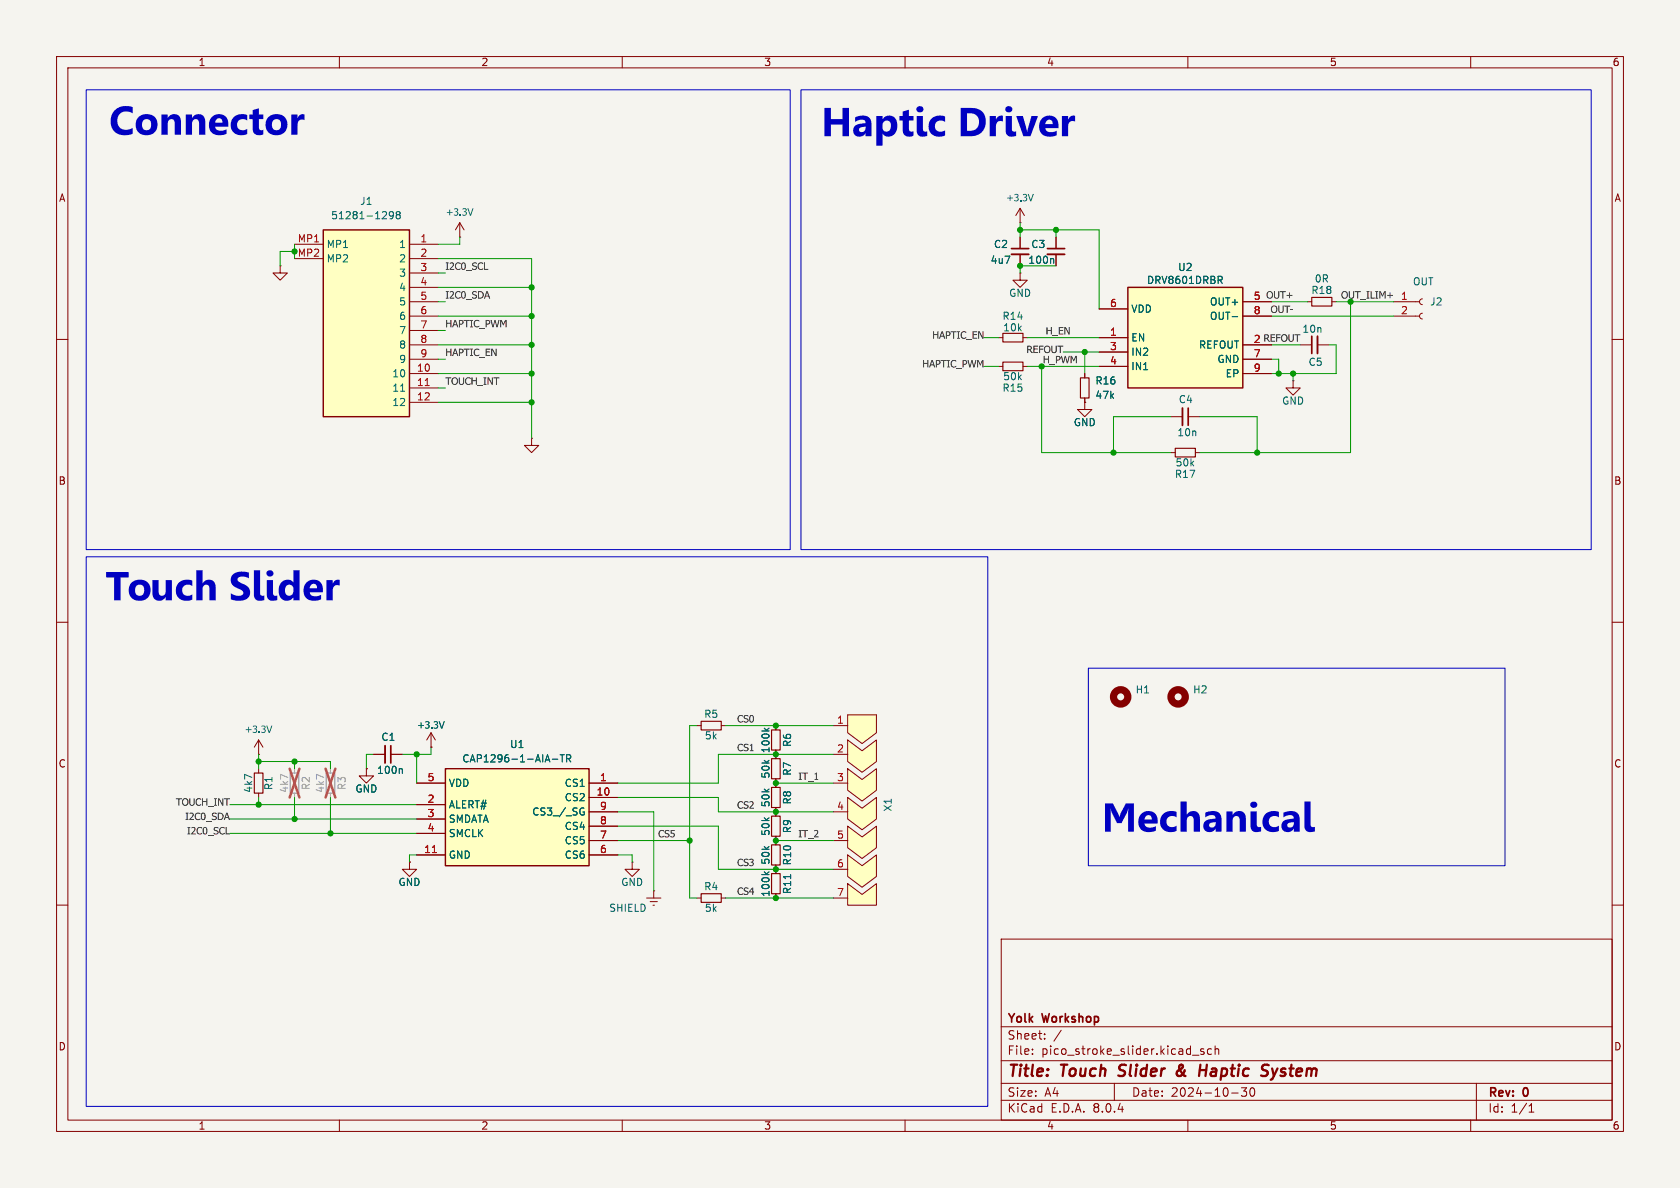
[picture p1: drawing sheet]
<svg xmlns="http://www.w3.org/2000/svg" width="297mm" height="210mm" viewBox="0 0 297 210" stroke-linecap="round" stroke-linejoin="round" font-family="sans-serif">
<path d="M0 0h297v210h-297z" fill="#f5f4ef" stroke="#f5f4ef" stroke-width=".18"/>
<g fill="none" stroke="#840000" stroke-width=".18">
<path d="M10 10h277v190h-277zM12 12h273v186h-273zM60 10v2M110 10v2M160 10v2M210 10v2M260 10v2M10 60h2M176.5 59.7h.8M180.3 48.3v1.2h1.3l-1.3 1.3-1.2-1.3h1.2M180.3 48.3h.1M180.8 59.7h.8"/>
<path d="M246.4 55.9h4.6M246.4 53.3h4.6M251.5 55.4l-.4 .1-.1 .4 .1 .3 .4 .2M251.5 52.8l-.4 .2-.1 .3 .1 .4 .4 .1M285 60h2M10 110h2M285 110h2M45.7 135.9v.8M76.2 132.1h.1M76.2 129.5l-.8 1.3M76.2 129.5v2.6M76.2 129.5l.8 1.3"/>
<path d="M10 160h2M45.7 140.2v.8M72.4 152.4v1.3h1.3l-1.3 1.2-1.3-1.2h1.3M72.4 152.4h.1M285 160h2M177 166h108v32h-108zM60 198v2M110 198v2M160 198v2M177 194.5h108M177 191.5h108M177 187.5h108"/>
<path d="M177 181.5h108M182.5 186.3v.1M182.5 185.5v.1M184.7 183.6v.1M184.7 182.8v.1M187.6 182.1l-1.3 2M197 191.5v3M210 198v2M210.8 186.5h1.2M212.8 185.5l-.3-.1-.3 .2 .1 .2 .5 .2v.3h-.6M214.2 185.5l-.5-.1-.2 .3v.4l.1 .2h.6M214.8 185.5l.2-.1 .4 .1 .1 .9"/>
<path d="M214.8 184.9v1.5M217.7 193.2h1.2M220.4 192.3l-.5 .6 .4 .1v.7l-.2 .1h-.4l-.2-.1M221.1 192.4a.81 .81 0 0 0 .4 1.4l.2-.1 .1-.5-.1-.8M260 198v2M261 191.5v6.5M270.3 196.6h.9M270.3 195.5l.4-.4v1.5"/>
</g>
<path d="M197.7 190.1l.3 .1M198 188.4l-.1 .4v.2M209 188.8l-.7 .5a.52 .52 0 0 0-.2 .8 .52 .52 0 0 0 .8-.1M209.1 188.3l-.2-.1a.41 .41 0 0 0-.5 .5l.7 1.1M212.1 189.2h1.1M213.4 188.2l-.3 2M224 189.4a.44 .44 0 0 1 0 .6M224 188.2l.3 .1M224.9 188.9l.3 1.3M225.2 190.2l-.2 .5-.4 .2M225.8 188.9l-.6 1.3" fill="none" stroke="#840000" stroke-width=".4"/>
<path d="M177.3 58.9h3.5v1.6h-3.5zM45 136.7h1.5v3.5h-1.5z" fill="none" stroke="#840000" stroke-width=".2"/>
<path d="M199.4 50.8h20.3v17.8h-20.3z" fill="#ffffc2"/>
<path d="M199.4 50.8h20.3v17.8h-20.3z" fill="none" stroke="#840000" stroke-width=".25"/>
<g fill="none" stroke="#840000" stroke-width=".18">
<path d="M194.3 59.7h5.1M194.3 54.6h5.1M219.7 53.3h5.1M219.7 55.9h5.1M231.1 53.3h.8M235.5 53.3h.7M176.5 64.8h.8M180.8 64.8h.8M194.3 62.2h5.1M194.3 64.8h5.1M219.7 61h5.1M219.7 63.5h5.1"/>
<path d="M219.7 66h5.1"/>
</g>
<path d="M215.7 49.5l.4 .6M215.8 48.8l.3 .3-.1 .3-.2 .1M217.8 56h1" fill="none" stroke="#006464" stroke-width=".18"/>
<path d="M231.9 52.6h3.6v1.5h-3.6zM177.3 64h3.5v1.5h-3.5z" fill="none" stroke="#840000" stroke-width=".2"/>
<path d="M149.9 126.4h5" fill="none" stroke="#ffffc2" stroke-width=".18"/>
<g fill="#ffffc2">
<path d="M149.9 126.4h5v3.1l-2.5 1.9-2.5-1.9z"/>
<path d="M149.9 130.8l2.5 1.9 2.5-1.9v3.8l-2.5 1.9-2.5-1.9z"/>
<path d="M149.9 135.9l2.5 1.9 2.5-1.9v3.8l-2.5 1.9-2.5-1.9z"/>
<path d="M149.9 141l2.5 1.9 2.5-1.9v3.8l-2.5 1.9-2.5-1.9z"/>
<path d="M149.9 146.1l2.5 1.9 2.5-1.9v3.8l-2.5 1.9-2.5-1.9z"/>
<path d="M149.9 151.1l2.5 1.9 2.5-1.9v3.8l-2.5 1.9-2.5-1.9z"/>
<path d="M149.9 156.2l2.5 1.9 2.5-1.9v3.8h-5z"/>
</g>
<g fill="none" stroke="#840000" stroke-width=".18">
<path d="M49.5 47v1.3h1.3l-1.3 1.2-1.2-1.2h1.2M49.5 47h.1M94 77.5v1.2h1.2l-1.2 1.3-1.3-1.3h1.3M94 77.5h.1M207 73.7h2M210.1 73.7h2M64.8 135.9v1.3h1.2l-1.2 1.2-1.3-1.2h1.3M64.8 135.9h.1M137.2 128.3v.7M137.2 132.6v1.5M137.2 137.7v1.5M147.3 128.3h2.6"/>
<path d="M147.3 133.4h2.6M147.3 138.4h2.6M149.9 126.4h5v3.1l-2.5 1.9-2.5-1.9zM149.9 130.8l2.5 1.9 2.5-1.9v3.8l-2.5 1.9-2.5-1.9zM149.9 135.9l2.5 1.9 2.5-1.9v3.8l-2.5 1.9-2.5-1.9zM137.2 142.7v1.6M137.2 147.8v1.6M137.2 152.9v1.5M137.2 158v.8M147.3 143.5h2.6M147.3 148.6h2.6M147.3 153.7h2.6"/>
<path d="M147.3 158.8h2.6M149.9 141l2.5 1.9 2.5-1.9v3.8l-2.5 1.9-2.5-1.9zM149.9 146.1l2.5 1.9 2.5-1.9v3.8l-2.5 1.9-2.5-1.9zM149.9 151.1l2.5 1.9 2.5-1.9v3.8l-2.5 1.9-2.5-1.9zM149.9 156.2l2.5 1.9 2.5-1.9v3.8h-5z"/>
</g>
<path d="M136.4 134.1h1.5v3.6h-1.5zM136.4 129h1.5v3.6h-1.5zM136.4 139.2h1.5v3.5h-1.5zM136.4 154.4h1.5v3.6h-1.5zM136.4 149.4h1.5v3.5h-1.5zM136.4 144.3h1.5v3.5h-1.5z" fill="none" stroke="#840000" stroke-width=".2"/>
<path d="M135.1 128.7l.5 .5M136 128.7l-.5 .4M135.1 154.1l.5 .5M136 154.1l-.5 .4M139.8 154.6v.7" fill="none" stroke="#006464" stroke-width=".18"/>
<path d="M51.3 136.7h1.5v3.5h-1.5zM57.7 136.7h1.5v3.5h-1.5z" fill="none" stroke="#9c9b98" stroke-width=".2"/>
<path d="M52.1 135.9v.8M58.4 135.9v.8M52.1 140.2v.8M58.4 140.2v.8" fill="none" stroke="#9c9b98" stroke-width=".18"/>
<path d="M51.2 135.9l1.7 5.1M52.9 135.9l-1.7 5.1M57.6 135.9l1.7 5.1M59.3 135.9l-1.7 5.1" fill="none" stroke="#e65255" stroke-width=".46"/>
<path d="M209 72.1v3.1" fill="none" stroke="#840000" stroke-width=".33"/>
<path d="M210.1 72.1v3.1" fill="none" stroke="#840000" stroke-width=".3"/>
<path d="M78.7 135.9h25.4v17.1h-25.4z" fill="#ffffc2"/>
<path d="M78.7 135.9h25.4v17.1h-25.4z" fill="none" stroke="#840000" stroke-width=".25"/>
<g fill="none" stroke="#840000" stroke-width=".18">
<path d="M191.8 66v.8M191.8 70.4v.7M207 80h.8M211.3 80h.8M73.7 138.4h5M104.1 138.4h5.1M123.2 128.3h.8M127.5 128.3h.8M73.7 151.1h5M73.7 142.2h5M73.7 144.8h5M73.7 147.3h5"/>
<path d="M104.1 141h5.1M104.1 151.1h5.1M104.1 148.6h5.1M104.1 146.1h5.1M104.1 143.5h5.1M114.3 158.8h2.5M114.9 159.4h1.3M115.6 157.5h.1M115.6 157.5v1.3M123.2 158.8h.8M127.5 158.8h.8M115.4 160h.3"/>
</g>
<path d="M76.4 150.7h.8" fill="none" stroke="#a90000" stroke-width=".18"/>
<path d="M97.6 134.2h1M99 133.4h.8M99.4 133.4v1.3M100.2 134.1l.6-.1 .1-.2-.1-.3-.6-.1v1.3M100.5 134.1l.4 .6M102.9 142.8l.3 .1M103 143.5h.3v.5l-.4 .1" fill="none" stroke="#006464" stroke-width=".18"/>
<path d="M191 66.8h1.5v3.6h-1.5zM207.8 79.2h3.5v1.6h-3.5zM124 127.5h3.5v1.5h-3.5zM124 158h3.5v1.5h-3.5z" fill="none" stroke="#840000" stroke-width=".2"/>
<g fill="none" stroke="#840000" stroke-width="1.3">
<circle cx="198.1" cy="123.2" r="1.27"/>
<circle cx="208.3" cy="123.2" r="1.27"/>
</g>
<path d="M57.1 40.6h15.3v33.1h-15.3z" fill="#ffffc2"/>
<path d="M57.1 40.6h15.3v33.1h-15.3z" fill="none" stroke="#840000" stroke-width=".25"/>
<g fill="none" stroke="#840000" stroke-width=".18">
<path d="M81.3 39.4l-.8 1.2M81.3 39.4v2.5M81.3 39.4l.7 1.2M180.3 39.4h.1M180.3 36.8l-.7 1.3M180.3 36.8v2.6M180.3 36.8l.8 1.3M52.1 43.2h5M52.1 45.7h5M72.4 43.2h5.1M72.4 45.7h5.1M72.4 48.3h5.1"/>
<path d="M72.4 50.8h5.1M72.4 53.3h5.1M72.4 55.9h5.1M72.4 58.4h5.1M81.3 41.9h.1M180.3 41.9v2M180.3 45v2M186.7 41.9v2M186.7 45v2M194.3 59.7h5.1M194.3 54.6h5.1M219.7 53.3h5.1"/>
<path d="M219.7 55.9h5.1M72.4 66h5.1M72.4 68.6h5.1M72.4 71.1h5.1M72.4 61h5.1M72.4 63.5h5.1M191.8 71.1v1.3h1.2l-1.2 1.3-1.3-1.3h1.3M191.8 71.1h.1M191.8 66v.8M191.8 70.4v.7M194.3 62.2h5.1M194.3 64.8h5.1"/>
<path d="M219.7 66h5.1M219.7 61h5.1M219.7 63.5h5.1M228.6 67.3v1.3h1.3l-1.3 1.3-1.3-1.3h1.3M228.6 67.3h.1M229.9 61h2M232.9 61h2M45.7 133.4h.1M45.7 130.8l-.7 1.3M45.7 130.8v2.6M45.7 130.8l.8 1.3M64.8 135.9h.1"/>
<path d="M66 133.4h2.1M69.1 133.4h2M73.7 138.4h5M76.2 132.1h.1M104.1 138.4h5.1M137.2 128.3v.7M137.2 132.6v1.5M137.2 137.7v1.5M72.4 152.4h.1M73.7 151.1h5M73.7 142.2h5M73.7 144.8h5"/>
<path d="M73.7 147.3h5M104.1 141h5.1M104.1 151.1h5.1M104.1 148.6h5.1M104.1 146.1h5.1M104.1 143.5h5.1M111.8 152.4v1.3h1.2l-1.2 1.2-1.3-1.2h1.3M111.8 152.4h.1M137.2 142.7v1.6M137.2 147.8v1.6M137.2 152.9v1.5M137.2 158v.8"/>
</g>
<g fill="none" stroke="#006464" stroke-width=".18">
<path d="M69.5 38l-.2 .2-.4-.1-.1-.1 .1-.5 .4-.1 .2 .1a.84 .84 0 0 1-.3 1.2h-.3M70.3 38l-.3 .2 .1 .4 .2 .1 .3-.1 .2-.2v-.2l-.3-.2M70.3 38l-.3-.3 .3-.3h.2l.3 .3-.3 .3M70.3 38h.2M186.1 45.7l.2 .2v.7M215.7 49.5l.4 .6M215.8 48.8l.3 .3-.1 .3-.2 .1M217.8 56h1M70.8 69.2h.7M71 135.9l.1 .2v.6M97.6 134.2h1M99 133.4h.8"/>
<path d="M99.4 133.4v1.3M100.2 134.1l.6-.1 .1-.2-.1-.3-.6-.1v1.3M100.5 134.1l.4 .6M135.1 128.7l.5 .5M136 128.7l-.5 .4M102.9 142.8l.3 .1M103 143.5h.3v.5l-.4 .1M135.1 154.1l.5 .5M136 154.1l-.5 .4M139.8 154.6v.7"/>
</g>
<path d="M75.2 68.2h.7M76.4 150.7h.8" fill="none" stroke="#a90000" stroke-width=".18"/>
<path d="M178.8 45h3.1M185.2 45h3M232.9 59.4v3.1M68.1 131.8v3.1" fill="none" stroke="#840000" stroke-width=".33"/>
<path d="M178.8 43.9h3.1M185.2 43.9h3M231.9 59.4v3.1M69.1 131.8v3.1" fill="none" stroke="#840000" stroke-width=".3"/>
<path d="M15.2 15.9h124.5v81.3h-124.5zM141.6 15.9h139.7v81.3h-139.7zM15.2 98.4h159.4v97.2h-159.4zM192.4 118.1h73.7v34.9h-73.7z" fill="none" stroke="#0000c2" stroke-width=".18"/>
<g fill="none" stroke="#009600" stroke-width=".18">
<path d="M180.3 39.4v2.5M52.1 43.2v1.3h-2.6v2.5M77.5 45.7h16.5v31.8M77.5 50.8h16.5M77.5 53.3h1.2M77.5 48.3h1.2M77.5 58.4h1.2M77.5 55.9h16.5M81.3 41.9v1.3h-3.8M174 59.7h2.5M180.3 40.6h14v14M181.6 59.7h12.7"/>
<path d="M186.7 47h-6.4v1.3M186.7 40.6v1.3M224.8 53.3h6.3M224.8 55.9h21.6M236.2 53.3h10.2M238.8 53.3v26.7h-26.7M77.5 68.6h1.2M77.5 71.1h16.5M77.5 66h16.5M77.5 61h16.5M77.5 63.5h1.2M174 64.8h2.5"/>
<path d="M181.6 64.8h12.7M184.1 64.8v15.2h22.9M188 62.2h6.3M191.8 62.2v3.8M207 73.7h-10.2v6.3M212.1 73.7h10.1v6.3M224.8 61h5.1M224.8 63.5h1.3v2.5M228.6 66v1.3M234.9 61h1.3v5h-11.4M45.7 133.4v2.5M45.7 134.6h12.7v1.3"/>
<path d="M52.1 134.6v1.3M66 133.4h-1.2v2.5M73.7 133.4v5M76.2 132.1v1.3h-5.1M123.2 128.3h-1.3v30.5h1.3M128.3 128.3h19M137.2 138.4h10.1M147.3 133.4h-20.3v5h-17.8M40.6 142.2h33.1M40.6 144.8h33.1M40.6 147.3h33.1M45.7 141v1.2"/>
<path d="M52.1 141v3.8M58.4 141v6.3M73.7 151.1h-1.3v1.3M109.2 151.1h2.6v1.3M109.2 148.6h12.7M109.2 143.5h6.4v14M109.2 141h17.8v2.5h20.3M109.2 146.1h17.8v7.6h20.3M128.3 158.8h19M137.2 148.6h10.1"/>
</g>
<g fill="#009600" stroke="#009600" stroke-width=".18">
<circle cx="94" cy="61" r=".46"/>
<circle cx="94" cy="71.1" r=".46"/>
<circle cx="94" cy="66" r=".46"/>
<circle cx="52.1" cy="44.5" r=".46"/>
<circle cx="94" cy="50.8" r=".46"/>
<circle cx="94" cy="55.9" r=".46"/>
<circle cx="58.4" cy="147.3" r=".46"/>
<circle cx="45.7" cy="134.6" r=".46"/>
<circle cx="52.1" cy="144.8" r=".46"/>
<circle cx="45.7" cy="142.2" r=".46"/>
<circle cx="52.1" cy="134.6" r=".46"/>
<circle cx="73.7" cy="133.4" r=".46"/>
<circle cx="137.2" cy="158.8" r=".46"/>
<circle cx="137.2" cy="128.3" r=".46"/>
<circle cx="222.2" cy="80" r=".46"/>
<circle cx="191.8" cy="62.2" r=".46"/>
<circle cx="196.8" cy="80" r=".46"/>
<circle cx="180.3" cy="40.6" r=".46"/>
<circle cx="184.1" cy="64.8" r=".46"/>
<circle cx="186.7" cy="40.6" r=".46"/>
<circle cx="180.3" cy="47" r=".46"/>
<circle cx="226.1" cy="66" r=".46"/>
<circle cx="228.6" cy="66" r=".46"/>
<circle cx="137.2" cy="143.5" r=".46"/>
<circle cx="137.2" cy="138.4" r=".46"/>
<circle cx="137.2" cy="133.4" r=".46"/>
<circle cx="137.2" cy="153.7" r=".46"/>
<circle cx="137.2" cy="148.6" r=".46"/>
<circle cx="121.9" cy="148.6" r=".46"/>
</g>
<g font-size="7.1" fill="#0000c2">
<text x="19.3" y="26">Connector</text>
<text x="145.2" y="26.3">Haptic Driver</text>
<text x="18.7" y="108.3">TouchSlider</text>
<text x="194.8" y="149.2">Mechanical</text>
</g>
<g font-size="2.8" fill="#840000">
<text x="178" y="190.9">Title:</text>
<text x="187.7" y="190.9">Touch</text>
<text x="198.6" y="190.9">Slider</text>
<text x="209.6" y="190.9">&amp;</text>
<text x="214.4" y="190.9">Haptic</text>
<text x="226.3" y="190.9">System</text>
</g>
<g font-size="2.1" fill="#840000">
<text x="178" y="184">Sheet:</text>
<text x="178" y="181.2">Yolk</text>
<text x="184.4" y="181.2">Workshop</text>
<text x="178" y="186.7">File:</text>
<text x="184.1" y="186.7">pico_stroke_slider.kicad_sch</text>
<text x="178" y="196.9">KiCad</text>
<text x="178" y="194.1">Size:</text>
<text x="184.7" y="194.1">A4</text>
<text x="185.7" y="196.9">E.D.A.</text>
<text x="193.3" y="196.9">8.0.4</text>
<text x="200" y="194.1">Date:</text>
<text x="207" y="194.1">2024-10-30</text>
<text x="263" y="194.3">Rev:</text>
<text x="263" y="196.9">Id:</text>
<text x="267.1" y="196.9">1/1</text>
<text x="269.4" y="194.3">0</text>
</g>
<g font-size="1.8" fill="#840000">
<text x="35" y="11.9">1</text>
<text x="85" y="11.9">2</text>
<text x="135" y="11.9">3</text>
<text x="185" y="11.9">4</text>
<text x="235" y="11.9">5</text>
<text x="285" y="11.9">6</text>
<text x="10.3" y="35.9">A</text>
<text x="285.3" y="35.9">A</text>
<text x="10.3" y="85.9">B</text>
<text x="285.3" y="85.9">B</text>
<text x="10.3" y="135.9">C</text>
<text x="285.3" y="135.9">C</text>
<text x="10.3" y="185.9">D</text>
<text x="285.3" y="185.9">D</text>
<text x="35" y="199.9">1</text>
<text x="85" y="199.9">2</text>
<text x="135" y="199.9">3</text>
<text x="185" y="199.9">4</text>
<text x="235" y="199.9">5</text>
<text x="285" y="199.9">6</text>
</g>
<g font-size="1.8" fill="#006464">
<text x="58.4" y="39">51281-1298</text>
<text x="63.6" y="36.4">J1</text>
<text x="78.9" y="38.7">+3.3V</text>
<text x="177.9" y="36.1">+3.3V</text>
<text x="57.7" y="44">MP1</text>
<text x="57.7" y="46.6">MP2</text>
<text x="70.5" y="44">1</text>
<text x="70.5" y="46.6">2</text>
<text x="175" y="46.8">4u7</text>
<text x="175.6" y="44">C2</text>
<text x="181.7" y="46.8">100n</text>
<text x="182.2" y="44">C3</text>
<text x="70.5" y="49.1">3</text>
<text x="70.5" y="51.7">4</text>
<text x="178.3" y="52.7">GND</text>
<text x="202.7" y="50.4">DRV8601DRBR</text>
<text x="208.2" y="48.1">U2</text>
<text x="231.7" y="52.2">R18</text>
<text x="232.3" y="50.1">0R</text>
<text x="249.7" y="50.6">OUT</text>
<text x="70.5" y="54.2">5</text>
<text x="70.5" y="56.7">6</text>
<text x="70.5" y="59.3">7</text>
<text x="177.1" y="56.7">R14</text>
<text x="177.2" y="58.8">10k</text>
<text x="199.9" y="55.5">VDD</text>
<text x="213.8" y="54.2">OUT+</text>
<text x="213.8" y="56.7">OUT-</text>
<text x="230.2" y="59">10n</text>
<text x="252.7" y="54.2">J2</text>
<text x="70.5" y="61.8">8</text>
<text x="70.5" y="64.4">9</text>
<text x="199.9" y="60.6">EN</text>
<text x="199.9" y="63.1">IN2</text>
<text x="199.9" y="65.6">IN1</text>
<text x="211.9" y="61.8">REFOUT</text>
<text x="215.1" y="64.4">GND</text>
<text x="231.2" y="64.9">C5</text>
<text x="69.3" y="66.9">10</text>
<text x="69.3" y="69.4">11</text>
<text x="69.3" y="72">12</text>
<text x="177.1" y="69.4">R15</text>
<text x="177.2" y="67.4">50k</text>
<text x="193.6" y="70.7">47k</text>
<text x="193.6" y="68.2">R16</text>
<text x="208.3" y="71.5">C4</text>
<text x="216.6" y="66.9">EP</text>
<text x="226.6" y="71.7">GND</text>
<text x="189.7" y="75.5">GND</text>
<text x="208" y="77.3">10n</text>
<text x="207.7" y="82.7">50k</text>
<text x="207.6" y="84.7">R17</text>
<text x="200.7" y="122.8">H1</text>
<text x="210.8" y="122.8">H2</text>
<text x="43.3" y="130.1">+3.3V</text>
<text x="67.3" y="131.2">C1</text>
<text x="73.8" y="129.4">+3.3V</text>
<text x="124.4" y="127.1">R5</text>
<text x="124.5" y="130.9">5k</text>
<text x="66.6" y="137">100n</text>
<text x="81.6" y="135">CAP1296-1-AIA-TR</text>
<text x="90.1" y="132.4">U1</text>
<text x="136.2" y="137.7" transform="rotate(-90 136.2 137.7)">50k</text>
<text x="136.2" y="133.2" transform="rotate(-90 136.2 133.2)">100k</text>
<text x="140.1" y="137.2" transform="rotate(-90 140.1 137.2)">R7</text>
<text x="140.1" y="132.2" transform="rotate(-90 140.1 132.2)">R6</text>
<text x="44.8" y="140.3" transform="rotate(-90 44.8 140.3)">4k7</text>
<text x="48.4" y="139.8" transform="rotate(-90 48.4 139.8)">R1</text>
<text x="62.7" y="140.3">GND</text>
<text x="79.2" y="143.1">ALERT#</text>
<text x="79.2" y="139.3">VDD</text>
<text x="99.7" y="139.3">CS1</text>
<text x="99.7" y="141.8">CS2</text>
<text x="136.2" y="142.8" transform="rotate(-90 136.2 142.8)">50k</text>
<text x="140.1" y="142.3" transform="rotate(-90 140.1 142.3)">R8</text>
<text x="157.8" y="143.6" transform="rotate(-90 157.8 143.6)">X1</text>
<text x="79.2" y="145.6">SMDATA</text>
<text x="79.2" y="148.2">SMCLK</text>
<text x="94" y="144.4">CS3_/_SG</text>
<text x="99.7" y="149.5">CS5</text>
<text x="99.7" y="146.9">CS4</text>
<text x="136.2" y="147.9" transform="rotate(-90 136.2 147.9)">50k</text>
<text x="140.1" y="147.4" transform="rotate(-90 140.1 147.4)">R9</text>
<text x="79.2" y="152">GND</text>
<text x="99.7" y="152">CS6</text>
<text x="136.2" y="153" transform="rotate(-90 136.2 153)">50k</text>
<text x="140.1" y="153.1" transform="rotate(-90 140.1 153.1)">R10</text>
<text x="70.4" y="156.8">GND</text>
<text x="107.6" y="161.4">SHIELD</text>
<text x="109.7" y="156.8">GND</text>
<text x="124.4" y="157.6">R4</text>
<text x="124.5" y="161.4">5k</text>
<text x="136.2" y="158.6" transform="rotate(-90 136.2 158.6)">100k</text>
<text x="140.1" y="158.2" transform="rotate(-90 140.1 158.2)">R11</text>
</g>
<g font-size="1.8" fill="#a90000">
<text x="52.5" y="42.9">MP1</text>
<text x="74.2" y="42.9">1</text>
<text x="74.2" y="45.5">2</text>
<text x="74.2" y="48">3</text>
<text x="74.2" y="50.5">4</text>
<text x="74.2" y="53.1">5</text>
<text x="221.5" y="53.1">5</text>
<text x="247.6" y="53.1">1</text>
<text x="74.2" y="55.6">6</text>
<text x="74.2" y="58.2">7</text>
<text x="196.1" y="59.4">1</text>
<text x="196.1" y="54.4">6</text>
<text x="221.5" y="55.6">8</text>
<text x="247.6" y="55.6">2</text>
<text x="73.6" y="65.8">10</text>
<text x="74.2" y="60.7">8</text>
<text x="74.2" y="63.2">9</text>
<text x="196.1" y="62">3</text>
<text x="196.1" y="64.5">4</text>
<text x="221.5" y="63.2">7</text>
<text x="221.5" y="65.8">9</text>
<text x="221.5" y="60.7">2</text>
<text x="73.6" y="68.3">11</text>
<text x="73.6" y="70.9">12</text>
<text x="147.9" y="128">1</text>
<text x="147.9" y="133.1">2</text>
<text x="75.5" y="142">2</text>
<text x="75.5" y="138.2">5</text>
<text x="105.4" y="140.7">10</text>
<text x="106" y="138.2">1</text>
<text x="106" y="143.3">9</text>
<text x="147.9" y="138.2">3</text>
<text x="147.9" y="143.3">4</text>
<text x="75.5" y="144.5">3</text>
<text x="75.5" y="147.1">4</text>
<text x="106" y="148.3">7</text>
<text x="106" y="145.8">8</text>
<text x="147.9" y="148.3">5</text>
<text x="74.9" y="150.9">11</text>
<text x="106" y="150.9">6</text>
<text x="147.9" y="153.4">6</text>
<text x="147.9" y="158.5">7</text>
</g>
<g font-size="1.8" fill="#009600">
<text x="52.5" y="45.5">MP2</text>
<text x="237.1" y="53">OUT_ILIM+</text>
</g>
<g font-size="1.8" fill="#0f0f0f">
<text x="78.7" y="47.9">I2C0_SCL</text>
<text x="78.7" y="53">I2C0_SDA</text>
<text x="223.8" y="53">OUT+</text>
<text x="78.7" y="58.1">HAPTIC_PWM</text>
<text x="184.9" y="59.3">H_EN</text>
<text x="224.6" y="55.5">OUT-</text>
<text x="78.7" y="63.2">HAPTIC_EN</text>
<text x="163.1" y="65.5">HAPTIC_PWM</text>
<text x="164.8" y="60.4">HAPTIC_EN</text>
<text x="181.5" y="63">REFOUT</text>
<text x="184.4" y="64.4">H_PWM</text>
<text x="221.5" y="60.7">2 REFOUT</text>
<text x="78.7" y="68.2">TOUCH_INT</text>
<text x="130.3" y="127.9">CS0</text>
<text x="130.3" y="133">CS1</text>
<text x="31.1" y="143">TOUCH_INT</text>
<text x="130.3" y="143.2">CS2</text>
<text x="141.1" y="138.1">IT_1</text>
<text x="32.7" y="145.5">I2C0_SDA</text>
<text x="33.1" y="148.1">I2C0_SCL</text>
<text x="116.4" y="148.2">CS5</text>
<text x="141.1" y="148.2">IT_2</text>
<text x="130.3" y="153.3">CS3</text>
<text x="130.3" y="158.4">CS4</text>
</g>
<g font-size="1.8" fill="#939391">
<text x="51.2" y="140.3" transform="rotate(-90 51.2 140.3)">4k7</text>
<text x="55" y="139.8" transform="rotate(-90 55 139.8)">R2</text>
<text x="57.5" y="140.3" transform="rotate(-90 57.5 140.3)">4k7</text>
<text x="61.3" y="139.8" transform="rotate(-90 61.3 139.8)">R3</text>
</g>
</svg>
